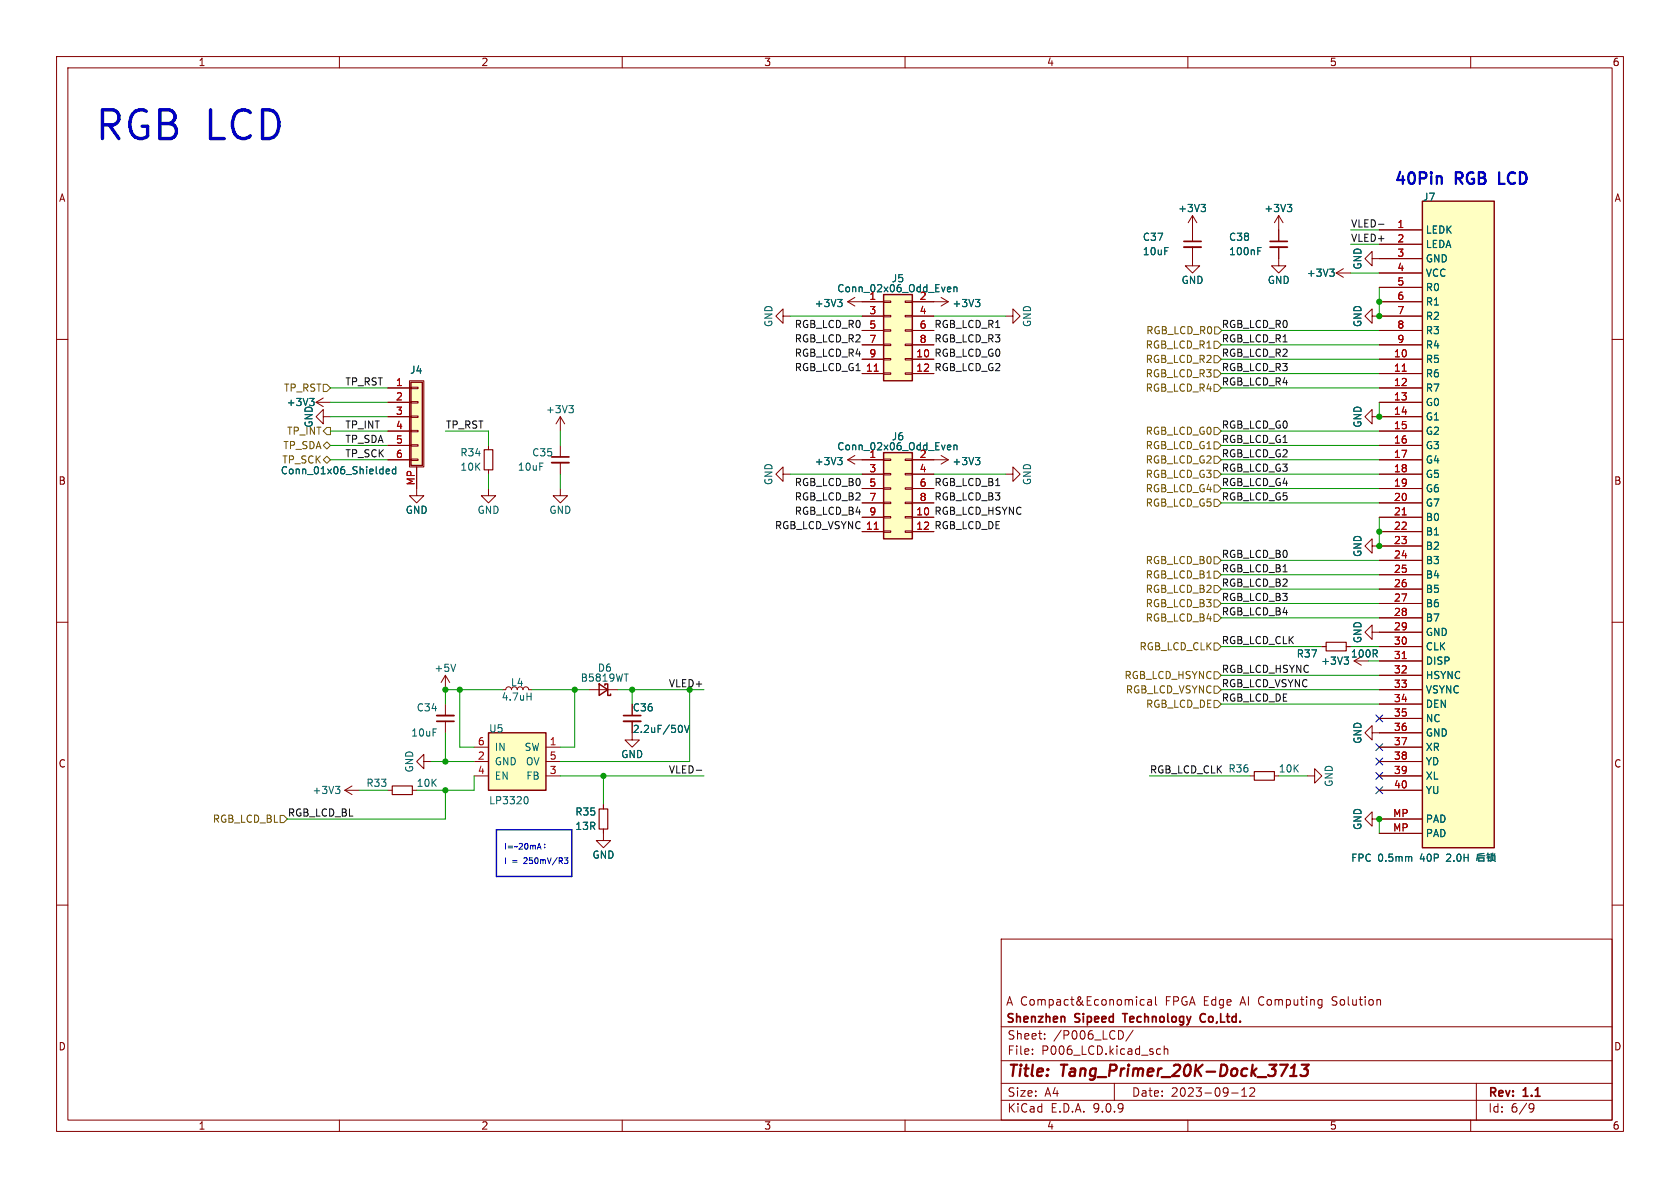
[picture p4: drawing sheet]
<svg xmlns="http://www.w3.org/2000/svg" width="297mm" height="210mm" viewBox="0 0 297 210" stroke-linecap="round" stroke-linejoin="round" font-family="sans-serif">
<g fill="none" stroke="#840000" stroke-width=".18">
<path d="M10 10h277v190h-277zM12 12h273v186h-273zM60 10v2M110 10v2M160 10v2M210 10v2M260 10v2M10 60h2M285 60h2M73.7 86.4v1.2h1.2l-1.2 1.3-1.3-1.3h1.3M10 110h2M285 110h2"/>
<path d="M10 160h2M177 166h108v32h-108zM202.3 176.8l-.4-.1-.3 .3v.4l.1 .2h.6M202.9 176.8h.6l.1 .9M203.6 177.1h-.5a.29 .29 0 0 0-.3 .3 .29 .29 0 0 0 .3 .3l.5-.1M204.3 176.2v1.3l.2 .2M233.6 176.7l.1 .1M233.7 176.7v1.2l-.1 .2M233.7 177.6l-.1 .1M285 160h2M60 198v2M110 198v2"/>
<path d="M160 198v2M177 194.5h108M177 191.5h108M177 187.5h108M177 181.5h108M182.5 186.3v.1M182.5 185.5v.1M184.7 183.6v.1M184.7 182.8v.1M197 191.5v3M198.3 182.3l.3 .5-.1 .5-.2 .3M200.3 182.1l-1.3 2"/>
<path d="M204.7 185.4l.5 .1M205.2 186.3l-.5 .1M205.8 185.5l.2-.1 .4 .1 .1 .9M205.8 184.9v1.5M210 198v2M217.7 193.2h1.2M219.5 193.8h.9M219.5 192.7l.5-.4v1.5M221.7 192.4v.5l-.8 .9h.9M260 198v2M261 191.5v6.5M270.6 195.1l.5 .1a.99 .99 0 0 1-.4 1.4h-.2"/>
<path d="M271.2 195.7l-.3 .3h-.3"/>
</g>
<path d="M228.1 190.2h1.1M228.2 188.8l.7-.6-.3 2M230.1 188.2h1.3l-.8 .8h.3l.2 .2 .1 .6-.2 .2-.3 .2h-.5l-.3-.2" fill="none" stroke="#840000" stroke-width=".4"/>
<path d="M188.2 179.8v.9M198.4 179.2h.9M213 179.3a.74 .74 0 0 0-.9 .5 .74 .74 0 0 0 .6 .9l.3-.1" fill="none" stroke="#840000" stroke-width=".3"/>
<path d="M86.4 129.5h10.1v10.2h-10.1z" fill="#ffffc2"/>
<path d="M86.4 129.5h10.1v10.2h-10.1z" fill="none" stroke="#840000" stroke-width=".25"/>
<path d="M55.9 71.1l1.2 .8M55.9 71.1h2.5M57.1 73.7v-1.3l-1.2 1.3 1.2 1.2v-1.2h1.3M57.1 70.4l-1.2 .7M83.8 132.1h2.6M83.8 134.6h2.6M83.8 137.2h2.6M96.5 132.1h2.6M96.5 134.6h2.6M96.5 137.2h2.6" fill="none" stroke="#840000" stroke-width=".18"/>
<path d="M54.7 70.4h.8l-.4 .5M55.3 70.9l.2 .3v.3M92.9 140.8a.68 .68 0 0 1 .5 .7 .68 .68 0 0 1-.5 .6" fill="none" stroke="#006464" stroke-width=".18"/>
<path d="M72.6 67.6h2.1v14.7h-2.1z" fill="#ffffc2"/>
<g fill="none" stroke="#840000" stroke-width=".18">
<path d="M68.6 68.6h4M68.6 71.1h4M68.6 73.7h4M68.6 76.2h4M68.6 78.7h4M72.4 67.3h2.5v15.3h-2.5zM72.6 68.5h1.3v.2h-1.3zM72.6 71h1.3v.2h-1.3zM72.6 73.5h1.3v.3h-1.3zM72.6 76.1h1.3v.2h-1.3zM72.6 78.6h1.3v.3h-1.3zM68.6 81.3h4"/>
<path d="M72.6 81.2h1.3v.2h-1.3zM73.7 82.6v3.8M177.8 83.8h1.3v-1.2l1.2 1.2-1.2 1.3v-1.3"/>
</g>
<path d="M72.6 67.6h2.1v14.7h-2.1z" fill="none" stroke="#840000" stroke-width=".25"/>
<path d="M68.3 83.3l.6-.1-.1-.2-.4-.1-.1 .2v.6h.5M70 83l-.4-.1-.2 .3 .1 .5h.5M70 82.5v1.3" fill="none" stroke="#006464" stroke-width=".18"/>
<path d="M156.2 80h5.1v15.3h-5.1z" fill="#ffffc2"/>
<path d="M156.2 80h5.1v15.3h-5.1z" fill="none" stroke="#840000" stroke-width=".25"/>
<g fill="none" stroke="#840000" stroke-width=".18">
<path d="M177.8 55.9h1.3v-1.3l1.2 1.3-1.2 1.3v-1.3M86.4 78.7v.8M86.4 86.4v1.2h1.2l-1.2 1.3-1.3-1.3h1.3M86.4 83.1v.7M152.4 81.3h3.8M152.4 83.8h3.8M152.4 86.4h3.8M152.4 88.9h3.8M152.4 91.4h3.8M152.4 94h3.8M156.2 81.2h1.3v.2h-1.3zM156.2 83.7h1.3v.2h-1.3z"/>
<path d="M156.2 86.2h1.3v.3h-1.3zM156.2 88.8h1.3v.2h-1.3zM156.2 91.3h1.3v.3h-1.3zM156.2 93.9h1.3v.2h-1.3zM160 81.2h1.3v.2h-1.3zM160 83.7h1.3v.2h-1.3zM160 86.2h1.3v.3h-1.3zM160 88.8h1.3v.2h-1.3zM160 91.3h1.3v.3h-1.3zM160 93.9h1.3v.2h-1.3zM161.3 81.3h6.3M161.3 83.8h3.8"/>
<path d="M161.3 86.4h3.8M161.3 88.9h3.8M161.3 91.4h3.8M161.3 94h3.8M166.4 80.5l1.2 .8M167.6 81.3l-1.2 .7M242.6 129.5v-1.2l-1.3 1.2 1.3 1.3v-1.3h1.2M106.7 142.2v.8M106.7 146.6v.7"/>
</g>
<path d="M154.5 93.6h.8" fill="none" stroke="#a90000" stroke-width=".18"/>
<path d="M167.7 78.7h.3l.1 .3-.6 .1M168 79.5h-.3M168.6 78.8l.2-.1h.3l.1 .8M168.6 78.7v.8M172.4 80.9h.8l-.4 .5M173 81.4l.2 .2v.3l-.2 .2" fill="none" stroke="#006464" stroke-width=".18"/>
<path d="M85.6 79.5h1.5v3.6h-1.5zM105.9 143h1.5v3.6h-1.5z" fill="none" stroke="#840000" stroke-width=".2"/>
<path d="M156.2 52.1h5.1v15.2h-5.1z" fill="#ffffc2"/>
<path d="M156.2 52.1h5.1v15.2h-5.1z" fill="none" stroke="#840000" stroke-width=".25"/>
<g fill="none" stroke="#840000" stroke-width=".18">
<path d="M226.1 38.1v4.6M226.1 38.1l-.8 1.3M226.1 38.1l.7 1.3M152.4 53.3h3.8M152.4 55.9h3.8M152.4 58.4h3.8M156.2 53.2h1.3v.3h-1.3zM156.2 55.8h1.3v.2h-1.3zM156.2 58.3h1.3v.2h-1.3zM160 53.2h1.3v.3h-1.3zM160 55.8h1.3v.2h-1.3zM160 58.3h1.3v.2h-1.3z"/>
<path d="M161.3 53.3h6.3M161.3 55.9h3.8M161.3 58.4h3.8M166.4 52.6l1.2 .7M167.6 53.3l-1.2 .8M226.1 43.7v3.3h1.2l-1.2 1.3-1.3-1.3h1.3M236.2 48.3l1.3 .7M236.2 48.3h2.6M237.5 47.5l-1.3 .8M242.6 55.9v-1.3l-1.3 1.3 1.3 1.3v-1.3h1.2M242.6 45.7v-1.2l-1.3 1.2 1.3 1.3v-1.3h1.2M99.1 78.7v2.1"/>
<path d="M152.4 61h3.8M152.4 63.5h3.8M152.4 66h3.8M156.2 60.8h1.3v.3h-1.3zM156.2 63.4h1.3v.2h-1.3zM156.2 65.9h1.3v.3h-1.3zM160 60.8h1.3v.3h-1.3zM160 63.4h1.3v.2h-1.3zM160 65.9h1.3v.3h-1.3zM161.3 61h3.8M161.3 63.5h3.8M161.3 66h3.8"/>
<path d="M242.6 73.7v-1.3l-1.3 1.3 1.3 1.2v-1.2h1.2M99.1 81.8v2M61 139.7h2.5M61 139.7l1.2 .8M62.2 138.9l-1.2 .8M68.6 139.7h.7M72.9 139.7h.8M78.7 124.5v2M78.7 127.5v2M111.8 127.5v3.3h1.2l-1.2 1.3-1.3-1.3h1.3M106.7 147.3v1.3h1.2l-1.2 1.3-1.3-1.3h1.3M242.6 144.8v-1.3l-1.3 1.3 1.3 1.3v-1.3h1.2"/>
</g>
<path d="M154.5 65.6h.8" fill="none" stroke="#a90000" stroke-width=".18"/>
<g fill="none" stroke="#006464" stroke-width=".18">
<path d="M227.6 36.1h.8l-.5 .5M228.1 36.6l.3 .3v.3l-.3 .2M167.7 50.7l.3 .1 .1 .2-.6 .2M168 51.5l-.3 .1M168.6 50.9l.2-.2 .3 .1 .1 .8M168.6 50.7v.9M172.4 52.9h.8l-.4 .5M173 53.4l.2 .3v.3l-.2 .2M222.4 44.4h.4M222.4 43.8h.6M235.1 47.6h.8l-.5 .5M235.6 48.1l.3 .2v.3l-.3 .2"/>
<path d="M59.3 139h.8l-.4 .5M59.8 139.5l.3 .2v.3l-.3 .3M120.5 128.3l.1 .4-.1 .7M121 128.2l.4 1.3 .4-1.3"/>
</g>
<path d="M224.5 42.7h3.1M97.5 80.8h3.1M77.2 127.5h3.1M110.2 126.5h3.1" fill="none" stroke="#840000" stroke-width=".3"/>
<path d="M224.5 43.7h3.1M97.5 81.8h3.1M77.2 126.5h3.1M110.2 127.5h3.1" fill="none" stroke="#840000" stroke-width=".33"/>
<path d="M69.3 138.9h3.6v1.6h-3.6z" fill="none" stroke="#840000" stroke-width=".2"/>
<path d="M251.5 35.6h12.7v114.3h-12.7z" fill="#ffffc2"/>
<path d="M251.5 35.6h12.7v114.3h-12.7zM105.9 120.9l1.5 1-1.5 1zM106.9 121.2v-.3h.5v2h.5v-.2" fill="none" stroke="#840000" stroke-width=".25"/>
<g fill="none" stroke="#840000" stroke-width=".18">
<path d="M210.8 38.1v4.6M210.8 38.1l-.7 1.3M210.8 38.1l.8 1.3M138.4 55.9v-1.3l-1.2 1.3 1.2 1.3v-1.3h1.3M149.9 53.3h6.3M149.9 53.3l1.2 .8M151.1 52.6l-1.2 .7M152.4 55.9h3.8M152.4 58.4h3.8M161.3 53.3h3.8M161.3 55.9h3.8M161.3 58.4h3.8"/>
<path d="M210.8 43.7v3.3h1.3l-1.3 1.3-1.3-1.3h1.3M226.1 40.6v2.1M226.1 43.7v2M243.8 40.6h7.7M243.8 43.2h7.7M243.8 45.7h7.7M243.8 48.3h7.7M243.8 50.8h7.7M243.8 53.3h7.7M243.8 55.9h7.7M243.8 58.4h7.7M68.6 68.6h4"/>
<path d="M68.6 71.1h4M68.6 73.7h4M68.6 76.2h4M68.6 78.7h4M99.1 73.7l-.8 1.2M99.1 73.7l.7 1.2M99.1 73.7v2.5M152.4 61h3.8M152.4 63.5h3.8M152.4 66h3.8M161.3 61h3.8M161.3 63.5h3.8"/>
<path d="M161.3 66h3.8M243.8 61h7.7M243.8 63.5h7.7M243.8 66h7.7M243.8 68.6h7.7M243.8 71.1h7.7M243.8 73.7h7.7M243.8 76.2h7.7M243.8 78.7h7.7M68.6 81.3h4M73.7 82.6v3.8M99.1 86.4v1.2h1.2l-1.2 1.3-1.3-1.3h1.3"/>
<path d="M138.4 83.8v-1.2l-1.2 1.2 1.2 1.3v-1.3h1.3M149.9 81.3h6.3M149.9 81.3l1.2 .7M151.1 80.5l-1.2 .8M152.4 83.8h3.8M152.4 86.4h3.8M152.4 88.9h3.8M152.4 91.4h3.8M152.4 94h3.8M161.3 81.3h3.8M161.3 83.8h3.8M161.3 86.4h3.8"/>
<path d="M161.3 88.9h3.8M161.3 91.4h3.8M161.3 94h3.8M242.6 96.5v-1.2l-1.3 1.2 1.3 1.3v-1.3h8.9M243.8 81.3h7.7M243.8 83.8h7.7M243.8 86.4h7.7M243.8 88.9h7.7M243.8 91.4h7.7M243.8 94h7.7M243.8 99.1h7.7M78.7 119.4l-.7 1.3"/>
<path d="M78.7 119.4l.8 1.3M78.7 119.4v2.5M233.7 114.3h.7M238 114.3h.8M239.4 116.8l1.3 .8M242.6 111.8v-1.3l-1.3 1.3 1.3 1.2v-1.2h8.9M243.8 101.6h7.7M243.8 104.1h7.7M243.8 106.7h7.7M243.8 109.2h7.7M243.8 114.3h7.7M243.8 116.8h7.7"/>
<path d="M243.8 119.4h7.7M74.9 134.6v-1.2l-1.2 1.2 1.2 1.3v-1.3h1.3M88.9 121.9h.5l.2-.3 .3-.2 .4 .2 .1 .3M92.5 121.9l.1-.3 .4-.2 .3 .2 .2 .3h.5M104.1 121.9h5.1M111.8 127.5v2M221 137.2h.7M225.3 137.2h.8M231.1 137.2h1.3v-1.3l1.3 1.3-1.3 1.2v-1.2M243.8 121.9h7.7M243.8 124.5h7.7M243.8 127h7.7"/>
<path d="M243.8 129.5h7.7M243.8 132.1h7.7M243.8 134.6h7.7M243.8 137.2h7.7M243.8 139.7h7.7M106.7 142.2v.8M106.7 146.6v.7M243.8 144.8h7.7M243.8 147.3h7.7"/>
</g>
<path d="M154.5 65.6h.8M247.9 65.6h.7M154.5 93.6h.8M247.9 91h.7M247.9 116.4h.7" fill="none" stroke="#a90000" stroke-width=".18"/>
<g fill="none" stroke="#006464" stroke-width=".18">
<path d="M212.3 36.1h.8l-.4 .5M212.9 36.6l.2 .3v.3l-.2 .2M227.6 36.1h.8l-.5 .5M228.1 36.6l.3 .3v.3l-.3 .2M148.1 52.9h.8l-.5 .5M148.6 53.4l.3 .3v.3l-.3 .2M167.7 50.7l.3 .1 .1 .2-.6 .2M168 51.5l-.3 .1M168.6 50.7v.9M168.6 50.9l.2-.2 .3 .1 .1 .8M172.4 52.9h.8l-.4 .5M173 53.4l.2 .3v.3l-.2 .2"/>
<path d="M222.4 44.4h.4M222.4 43.8h.6M235.1 47.6h.8l-.5 .5M235.6 48.1l.3 .2v.3l-.3 .2M54.7 70.4h.8l-.4 .5M55.3 70.9l.2 .3v.3M100.6 71.7h.8l-.5 .5M101.1 72.2l.3 .2v.3l-.3 .3M167.7 78.7h.3l.1 .3-.6 .1M168 79.5h-.3M168.6 78.8l.2-.1h.3l.1 .8M168.6 78.7v.8"/>
<path d="M68.3 83.3l.6-.1-.1-.2-.4-.1-.1 .2v.6h.5M70 83l-.4-.1-.2 .3 .1 .5h.5M70 82.5v1.3M148.1 80.9h.8l-.5 .5M148.6 81.4l.3 .2v.3l-.3 .2M172.4 80.9h.8l-.4 .5M173 81.4l.2 .2v.3l-.2 .2M80.6 117.4l-.5 1.3M110.4 119.1h.7M237.6 116.1h.8l-.4 .5M238.2 116.6l.1 .2M238.4 116.9v.3l-.2 .2"/>
<path d="M93.2 123.1h.7M93.9 122.5v1.3M120.5 128.3l.1 .4-.1 .7M121 128.2l.4 1.3 .4-1.3M249.4 151.4l.2 .2v.7M261.2 151.3h1.3M261.4 152.3v-.6h.9v.6M261.4 152.2h.9M262.3 150.9l-1.1 .1-.1 1.1M262.9 151.7h.5M262.9 151.3h.5M262.9 151h.5"/>
<path d="M263.1 150.8l-.2 .4M263.1 151.3v.9M263.4 152.1l-.3 .1M263.6 152v-.7h.7v.7M263.6 150.9l.1 .3M263.9 150.8v.5M263.9 151.5v.5l-.5 .3M264 152.1l.4 .2M264.3 150.9l-.1 .3"/>
</g>
<path d="M209.3 42.7h3" fill="none" stroke="#840000" stroke-width=".3"/>
<path d="M209.3 43.7h3" fill="none" stroke="#840000" stroke-width=".33"/>
<path d="M234.4 113.5h3.6v1.6h-3.6zM221.7 136.4h3.6v1.5h-3.6z" fill="none" stroke="#840000" stroke-width=".2"/>
<g fill="none" stroke="#725600" stroke-width=".18">
<path d="M214.7 57.8h.7l.6 .6-.6 .7h-.7zM57.1 67.9h.7l.6 .7-.6 .6h-.7zM57.1 78.7l.7-.6 .6 .6-.6 .7zM57.8 75.6h.6v1.2h-.6l-.7-.6zM214.6 62.9h.7l.6 .6-.6 .6h-.7zM214.6 60.3h.7l.6 .7-.6 .6h-.7zM214.6 78.1h.7l.6 .6-.6 .7h-.7zM214.6 75.6h.7l.6 .6-.6 .6h-.7zM214.6 67.9h.7l.6 .7-.6 .6h-.7zM214.6 65.4h.7l.6 .6-.6 .7h-.7zM57.1 81.3l.7-.7 .6 .7-.6 .6zM214.6 83.2h.7l.6 .6-.6 .7h-.7z"/>
<path d="M214.6 80.6h.7l.6 .7-.6 .6h-.7zM214.6 85.7h.7l.6 .7-.6 .6h-.7zM214.6 88.3h.7l.6 .6-.6 .6h-.7zM214.6 98.4h.7l.6 .7-.6 .6h-.7zM214.6 103.5h.7l.6 .6-.6 .7h-.7zM214.6 108.6h.7l.6 .6-.6 .7h-.7zM214.6 113.7h.7l.6 .6-.6 .6h-.7zM214.6 106h.7l.6 .7-.6 .6h-.7zM214.6 101h.7l.6 .6-.6 .6h-.7zM214.6 118.7h.7l.6 .7-.6 .6h-.7zM214.6 123.8h.7l.6 .7-.6 .6h-.7zM214.6 121.3h.7l.6 .6-.6 .7h-.7z"/>
<path d="M49.5 144.1h.7l.6 .7-.6 .6h-.7z"/>
</g>
<path d="M243.7 39.6h1M123.1 136.2h1" fill="none" stroke="#0f0f0f" stroke-width=".18"/>
<path d="M87.8 146.7h13.3v8.2h-13.3z" fill="none" stroke="#0000c2" stroke-width=".25"/>
<g fill="none" stroke="#009600" stroke-width=".18">
<path d="M139.7 55.9h12.7M165.1 55.9h12.7M215.9 58.4h27.9M238.8 48.3h5M238.8 40.6h5M238.8 43.2h5M243.8 50.8v5.1M58.4 76.2h10.2M58.4 73.7h10.2M58.4 78.7h10.2M58.4 68.6h10.2M58.4 71.1h10.2"/>
<path d="M78.7 76.2h7.7v2.5M99.1 76.2v2.5M215.9 76.2h27.9M215.9 78.7h27.9M215.9 68.6h27.9M215.9 61h27.9M215.9 66h27.9M215.9 63.5h27.9M243.8 71.1v2.6M58.4 81.3h10.2M86.4 83.8v2.6M99.1 83.8v2.6"/>
<path d="M139.7 83.8h12.7M165.1 83.8h12.7M215.9 99.1h27.9M215.9 83.8h27.9M215.9 88.9h27.9M215.9 86.4h27.9M215.9 81.3h27.9M243.8 91.4v5.1M215.9 101.6h27.9M215.9 104.1h27.9M215.9 109.2h27.9M215.9 114.3h17.8"/>
<path d="M215.9 119.4h27.9M215.9 106.7h27.9M238.8 114.3h5M241.9 116.8h1.9M63.5 139.7h5.1M76.2 134.6h7.6M78.7 139.7v5.1h-27.9M78.7 129.5v5.1M81.3 121.9v10.2h2.5M83.8 137.2v2.5h-10.1M88.9 121.9h-10.2v2.6M94 121.9h10.1"/>
<path d="M99.1 137.2h25.4M101.6 121.9v10.2h-2.5M106.7 137.2v5M109.2 121.9h15.3M111.8 121.9v2.6M121.9 121.9v12.7h-22.8M203.2 137.2h17.8M215.9 121.9h27.9M215.9 124.5h27.9M226.1 137.2h5M243.8 144.8v2.5"/>
</g>
<path d="M243.2 131.5l1.2 1.2M243.2 134l1.2 1.2M243.2 139.1l1.2 1.2M243.2 136.6l1.2 1.2M243.2 126.4l1.2 1.2M244.4 131.5l-1.2 1.2M244.4 134l-1.2 1.2M244.4 139.1l-1.2 1.2M244.4 136.6l-1.2 1.2M244.4 126.4l-1.2 1.2" fill="none" stroke="#000084" stroke-width=".18"/>
<g fill="none" stroke="#0000c2" stroke-width=".18">
<path d="M89.4 149.1v1M89.9 149.6h.7M89.9 149.9h.7M91.4 149.6l-.4 .1M91.8 149.2l.4-.1 .2 .3-.7 .7h.7M92.9 149.2l.1-.1a.54 .54 0 0 1 .3 .5 .54 .54 0 0 1-.3 .5l-.2-.4zM93.8 149.5l.3-.1 .1 .2M93.8 149.4v.7M94.2 149.6l.2-.2 .2 .1v.6M94.2 149.6v.5M95 150.1l.3-1 .4 1M95.1 149.8h.5"/>
<path d="M96.3 149.8v.1M96.3 149.2v.1M99.8 151.6h.6l-.3 .4 .3 .1v.4l-.2 .2h-.3"/>
</g>
<path d="M254.6 31.1l.3 .3v1.1M265 30.5v2h1" fill="none" stroke="#0000c2" stroke-width=".41"/>
<g fill="#009600" stroke="#009600" stroke-width=".18">
<circle cx="243.8" cy="144.8" r=".46"/>
<circle cx="78.7" cy="134.6" r=".46"/>
<circle cx="81.3" cy="121.9" r=".46"/>
<circle cx="78.7" cy="121.9" r=".46"/>
<circle cx="78.7" cy="139.7" r=".46"/>
<circle cx="106.7" cy="137.2" r=".46"/>
<circle cx="243.8" cy="55.9" r=".46"/>
<circle cx="243.8" cy="53.3" r=".46"/>
<circle cx="243.8" cy="73.7" r=".46"/>
<circle cx="243.8" cy="94" r=".46"/>
<circle cx="243.8" cy="96.5" r=".46"/>
<circle cx="111.8" cy="121.9" r=".46"/>
<circle cx="121.9" cy="121.9" r=".46"/>
<circle cx="101.6" cy="121.9" r=".46"/>
</g>
<text font-size="7.1" fill="#0000c2" x="16.5" y="25.2">RGB LCD</text>
<g font-size="2.8" fill="#0000c2">
<text x="246.4" y="32.8">40Pin</text>
<text x="257.4" y="32.8">RGB</text>
<text x="265.9" y="32.8">LCD</text>
</g>
<g font-size="2.8" fill="#840000">
<text x="178" y="190.9">Title:</text>
<text x="187.7" y="190.9">Tang_Primer_20K-Dock_3713</text>
</g>
<g font-size="2.1" fill="#840000">
<text x="177.8" y="178">A Compact&amp;Economical</text>
<text x="206.1" y="178">FPGA Edge</text>
<text x="219.6" y="178">AI Computing</text>
<text x="236.1" y="178">Solution</text>
<text x="177.8" y="181.2">Shenzhen</text>
<text x="178" y="184">Sheet:</text>
<text x="186.2" y="184">/P006_LCD/</text>
<text x="190.1" y="181.2">Sipeed</text>
<text x="199.3" y="181.2">Technology</text>
<text x="213.5" y="181.2">Co,Ltd.</text>
<text x="178" y="186.7">File:</text>
<text x="184.1" y="186.7">P006_LCD.kicad_sch</text>
<text x="178" y="196.9">KiCad</text>
<text x="178" y="194.1">Size:</text>
<text x="184.7" y="194.1">A4</text>
<text x="185.7" y="196.9">E.D.A.</text>
<text x="193.3" y="196.9">9.0.9</text>
<text x="200" y="194.1">Date:</text>
<text x="207" y="194.1">2023-09-12</text>
<text x="263" y="194.3">Rev:</text>
<text x="263" y="196.9">Id:</text>
<text x="267.1" y="196.9">6/9</text>
<text x="269.4" y="194.3">1.1</text>
</g>
<g font-size="1.8" fill="#840000">
<text x="35" y="11.9">1</text>
<text x="85" y="11.9">2</text>
<text x="135" y="11.9">3</text>
<text x="185" y="11.9">4</text>
<text x="235" y="11.9">5</text>
<text x="285" y="11.9">6</text>
<text x="10.3" y="35.9">A</text>
<text x="285.3" y="35.9">A</text>
<text x="10.3" y="85.9">B</text>
<text x="285.3" y="85.9">B</text>
<text x="111.8" y="126">C36</text>
<text x="10.3" y="135.9">C</text>
<text x="285.3" y="135.9">C</text>
<text x="10.3" y="185.9">D</text>
<text x="285.3" y="185.9">D</text>
<text x="35" y="199.9">1</text>
<text x="85" y="199.9">2</text>
<text x="135" y="199.9">3</text>
<text x="185" y="199.9">4</text>
<text x="235" y="199.9">5</text>
<text x="285" y="199.9">6</text>
</g>
<g font-size="1.8" fill="#006464">
<text x="251.5" y="35.7">J7</text>
<text x="208.2" y="37.7">+3V3</text>
<text x="223.4" y="37.7">+3V3</text>
<text x="252" y="41.5">LEDK</text>
<text x="201.9" y="42.8">C37</text>
<text x="201.9" y="45.3">10uF</text>
<text x="217.2" y="45.3">100nF</text>
<text x="217.2" y="42.8">C38</text>
<text x="240.9" y="47.8" transform="rotate(-90 240.9 47.8)">GND</text>
<text x="252" y="44">LEDA</text>
<text x="252" y="46.6">GND</text>
<text x="147.9" y="51.9">Conn_02x06_Odd_Even</text>
<text x="157.6" y="50.1">J5</text>
<text x="208.8" y="50.4">GND</text>
<text x="224" y="50.4">GND</text>
<text x="230.9" y="49.1">+3V3</text>
<text x="252" y="49.1">VCC</text>
<text x="252" y="51.7">R0</text>
<text x="136.8" y="57.9" transform="rotate(-90 136.8 57.9)">GND</text>
<text x="143.9" y="54.5">+3V3</text>
<text x="168.3" y="54.5">+3V3</text>
<text x="182.5" y="57.9" transform="rotate(-90 182.5 57.9)">GND</text>
<text x="240.9" y="57.9" transform="rotate(-90 240.9 57.9)">GND</text>
<text x="252" y="54.2">R1</text>
<text x="252" y="56.7">R2</text>
<text x="252" y="59.3">R3</text>
<text x="252" y="61.8">R4</text>
<text x="252" y="64.4">R5</text>
<text x="50.6" y="72">+3V3</text>
<text x="72.4" y="66.3">J4</text>
<text x="252" y="66.9">R6</text>
<text x="252" y="69.4">R7</text>
<text x="252" y="72">G0</text>
<text x="55.5" y="75.7" transform="rotate(-90 55.5 75.7)">GND</text>
<text x="96.4" y="73.3">+3V3</text>
<text x="240.9" y="75.7" transform="rotate(-90 240.9 75.7)">GND</text>
<text x="252" y="74.5">G1</text>
<text x="252" y="77.1">G2</text>
<text x="49.8" y="82.1">TP_SCK</text>
<text x="81.3" y="80.9">R34</text>
<text x="81.3" y="83.4">10K</text>
<text x="91.4" y="83.4">10uF</text>
<text x="94" y="80.9">C35</text>
<text x="143.9" y="82.4">+3V3</text>
<text x="147.9" y="79.8">Conn_02x06_Odd_Even</text>
<text x="157.6" y="78">J6</text>
<text x="168.3" y="82.4">+3V3</text>
<text x="252" y="79.6">G3</text>
<text x="252" y="82.1">G4</text>
<text x="49.5" y="84">Conn_01x06_Shielded</text>
<text x="136.8" y="85.9" transform="rotate(-90 136.8 85.9)">GND</text>
<text x="182.5" y="85.9" transform="rotate(-90 182.5 85.9)">GND</text>
<text x="252" y="84.7">G5</text>
<text x="252" y="87.2">G6</text>
<text x="252" y="89.8">G7</text>
<text x="71.6" y="91">GND</text>
<text x="84.3" y="91">GND</text>
<text x="97" y="91">GND</text>
<text x="252" y="92.3">B0</text>
<text x="252" y="94.8">B1</text>
<text x="240.9" y="98.6" transform="rotate(-90 240.9 98.6)">GND</text>
<text x="252" y="97.4">B2</text>
<text x="252" y="99.9">B3</text>
<text x="252" y="102.5">B4</text>
<text x="252" y="105">B5</text>
<text x="252" y="107.5">B6</text>
<text x="240.9" y="113.8" transform="rotate(-90 240.9 113.8)">GND</text>
<text x="252" y="110.1">B7</text>
<text x="252" y="112.6">GND</text>
<text x="76.7" y="119">+5V</text>
<text x="105.6" y="118.9">D6</text>
<text x="229.1" y="116.4">R37</text>
<text x="233.5" y="117.7">+3V3</text>
<text x="238.7" y="116.4">100R</text>
<text x="252" y="115.2">CLK</text>
<text x="252" y="117.7">DISP</text>
<text x="73.6" y="126">C34</text>
<text x="88.6" y="124.1">4.7uH</text>
<text x="90.2" y="121.5">L4</text>
<text x="102.6" y="120.7">B5819WT</text>
<text x="252" y="120.2">HSYNC</text>
<text x="252" y="122.8">VSYNC</text>
<text x="252" y="125.3">DEN</text>
<text x="72.6" y="130.4">10uF</text>
<text x="86.4" y="129.7">U5</text>
<text x="111.8" y="129.8">2.2uF/50V</text>
<text x="240.9" y="131.6" transform="rotate(-90 240.9 131.6)">GND</text>
<text x="252" y="127.9">NC</text>
<text x="252" y="130.4">GND</text>
<text x="73.3" y="136.7" transform="rotate(-90 73.3 136.7)">GND</text>
<text x="87.4" y="132.9">IN</text>
<text x="87.4" y="135.5">GND</text>
<text x="92.6" y="132.9">SW</text>
<text x="92.9" y="135.5">OV</text>
<text x="109.7" y="134.2">GND</text>
<text x="226" y="136.8">10K</text>
<text x="252" y="132.9">XR</text>
<text x="252" y="135.5">YD</text>
<text x="55.1" y="140.6">+3V3</text>
<text x="64.7" y="139.3">R33</text>
<text x="73.6" y="139.3">10K</text>
<text x="86.4" y="142.4">LP3320</text>
<text x="87.4" y="138">EN</text>
<text x="92.9" y="138">FB</text>
<text x="235.8" y="139.2" transform="rotate(-90 235.8 139.2)">GND</text>
<text x="252" y="138">XL</text>
<text x="252" y="140.6">YU</text>
<text x="101.6" y="144.4">R35</text>
<text x="101.6" y="146.9">13R</text>
<text x="240.9" y="146.8" transform="rotate(-90 240.9 146.8)">GND</text>
<text x="252" y="145.6">PAD</text>
<text x="252" y="148.2">PAD</text>
<text x="104.6" y="152">GND</text>
<text x="238.8" y="152.5">FPC</text>
<text x="243.6" y="152.5">0.5mm</text>
<text x="251.2" y="152.5">40P</text>
<text x="256" y="152.5">2.0H</text>
</g>
<g font-size="1.8" fill="#0f0f0f">
<text x="238.8" y="40.3">VLED-</text>
<text x="238.8" y="42.8">VLED+</text>
<text x="140.4" y="58.1">RGB_LCD_R0</text>
<text x="165.1" y="58.1">RGB_LCD_R1</text>
<text x="215.9" y="58.1">RGB_LCD_R0</text>
<text x="140.4" y="63.2">RGB_LCD_R4</text>
<text x="140.4" y="60.6">RGB_LCD_R2</text>
<text x="140.4" y="65.7">RGB_LCD_G1</text>
<text x="165.1" y="60.6">RGB_LCD_R3</text>
<text x="165.1" y="63.2">RGB_LCD_G0</text>
<text x="165.1" y="65.7">RGB_LCD_G2</text>
<text x="215.9" y="65.7">RGB_LCD_R3</text>
<text x="215.9" y="63.2">RGB_LCD_R2</text>
<text x="215.9" y="60.6">RGB_LCD_R1</text>
<text x="61" y="68.2">TP_RST</text>
<text x="215.9" y="68.2">RGB_LCD_R4</text>
<text x="61" y="75.9">TP_INT</text>
<text x="78.7" y="75.9">TP_RST</text>
<text x="215.9" y="75.9">RGB_LCD_G0</text>
<text x="61" y="80.9">TP_SCK</text>
<text x="61" y="78.4">TP_SDA</text>
<text x="215.9" y="78.4">RGB_LCD_G1</text>
<text x="215.9" y="83.5">RGB_LCD_G3</text>
<text x="215.9" y="80.9">RGB_LCD_G2</text>
<text x="140.4" y="86">RGB_LCD_B0</text>
<text x="140.4" y="88.6">RGB_LCD_B2</text>
<text x="165.1" y="88.6">RGB_LCD_B3</text>
<text x="165.1" y="86">RGB_LCD_B1</text>
<text x="215.9" y="88.6">RGB_LCD_G5</text>
<text x="215.9" y="86">RGB_LCD_G4</text>
<text x="136.9" y="93.6">RGB_LCD_VSYNC 11</text>
<text x="140.4" y="91.1">RGB_LCD_B4</text>
<text x="165.1" y="91.1">RGB_LCD_HSYNC</text>
<text x="165.1" y="93.6">RGB_LCD_DE</text>
<text x="215.9" y="98.7">RGB_LCD_B0</text>
<text x="215.9" y="101.3">RGB_LCD_B1</text>
<text x="215.9" y="106.3">RGB_LCD_B3</text>
<text x="215.9" y="103.8">RGB_LCD_B2</text>
<text x="215.9" y="108.9">RGB_LCD_B4</text>
<text x="215.9" y="114">RGB_LCD_CLK</text>
<text x="215.9" y="119">RGB_LCD_HSYNC</text>
<text x="118.1" y="121.6">VLED+</text>
<text x="215.9" y="121.6">RGB_LCD_VSYNC</text>
<text x="215.9" y="124.1">RGB_LCD_DE</text>
<text x="118.1" y="136.8">VLED-</text>
<text x="203.2" y="136.8">RGB_LCD_CLK R36</text>
<text x="50.8" y="144.4">RGB_LCD_BL</text>
</g>
<g font-size="1.8" fill="#a90000">
<text x="246.9" y="40.4">1</text>
<text x="246.9" y="42.9">2</text>
<text x="246.9" y="45.5">3</text>
<text x="153.6" y="53.1">1</text>
<text x="162.5" y="53.1">2</text>
<text x="246.9" y="48">4</text>
<text x="246.9" y="50.5">5</text>
<text x="246.9" y="53.1">6</text>
<text x="153.6" y="55.6">3</text>
<text x="153.6" y="58.2">5</text>
<text x="162.5" y="55.6">4</text>
<text x="162.5" y="58.2">6</text>
<text x="246.9" y="55.6">7</text>
<text x="246.9" y="58.2">8</text>
<text x="153" y="65.8">11</text>
<text x="153.6" y="60.7">7</text>
<text x="153.6" y="63.2">9</text>
<text x="161.9" y="63.2">10</text>
<text x="161.9" y="65.8">12</text>
<text x="162.5" y="60.7">8</text>
<text x="246.3" y="63.2">10</text>
<text x="246.3" y="65.8">11</text>
<text x="246.9" y="60.7">9</text>
<text x="69.9" y="68.3">1</text>
<text x="69.9" y="70.9">2</text>
<text x="246.3" y="68.3">12</text>
<text x="246.3" y="70.9">13</text>
<text x="69.9" y="73.4">3</text>
<text x="69.9" y="75.9">4</text>
<text x="246.3" y="73.4">14</text>
<text x="246.3" y="75.9">15</text>
<text x="69.9" y="78.5">5</text>
<text x="69.9" y="81">6</text>
<text x="153.6" y="81">1</text>
<text x="153.6" y="83.6">3</text>
<text x="162.5" y="81">2</text>
<text x="162.5" y="83.6">4</text>
<text x="246.3" y="78.5">16</text>
<text x="246.3" y="81">17</text>
<text x="246.3" y="83.6">18</text>
<text x="73.4" y="85.9" transform="rotate(-90 73.4 85.9)">MP</text>
<text x="153.6" y="86.1">5</text>
<text x="153.6" y="88.6">7</text>
<text x="162.5" y="86.1">6</text>
<text x="162.5" y="88.6">8</text>
<text x="246.3" y="86.1">19</text>
<text x="246.3" y="88.6">20</text>
<text x="153" y="93.7">11</text>
<text x="153.6" y="91.2">9</text>
<text x="161.9" y="91.2">10</text>
<text x="161.9" y="93.7">12</text>
<text x="246.3" y="91.2">21</text>
<text x="246.3" y="93.7">22</text>
<text x="246.3" y="96.3">23</text>
<text x="246.3" y="98.8">24</text>
<text x="246.3" y="101.3">25</text>
<text x="246.3" y="103.9">26</text>
<text x="246.3" y="106.4">27</text>
<text x="246.3" y="109">28</text>
<text x="246.3" y="111.5">29</text>
<text x="246.3" y="114">30</text>
<text x="246.3" y="116.6">31</text>
<text x="246.3" y="119.1">32</text>
<text x="246.3" y="121.7">33</text>
<text x="246.3" y="124.2">34</text>
<text x="84.4" y="131.8">6</text>
<text x="97.1" y="131.8">1</text>
<text x="246.3" y="126.7">35</text>
<text x="246.3" y="129.3">36</text>
<text x="246.3" y="131.8">37</text>
<text x="84.4" y="134.4">2</text>
<text x="84.4" y="136.9">4</text>
<text x="97.1" y="134.4">5</text>
<text x="97.1" y="136.9">3</text>
<text x="246.3" y="134.4">38</text>
<text x="246.3" y="136.9">39</text>
<text x="246.3" y="139.4">40</text>
<text x="246.2" y="144.5">MP</text>
<text x="246.2" y="147.1">MP</text>
</g>
<g font-size="1.8" fill="#725600">
<text x="202.5" y="59.3">RGB_LCD_R0</text>
<text x="202.4" y="64.4">RGB_LCD_R2</text>
<text x="202.4" y="61.8">RGB_LCD_R1</text>
<text x="50.1" y="69.4">TP_RST</text>
<text x="202.4" y="69.4">RGB_LCD_R4</text>
<text x="202.4" y="66.9">RGB_LCD_R3</text>
<text x="50.6" y="77.1">TP_INT</text>
<text x="202.4" y="77.1">RGB_LCD_G0</text>
<text x="50" y="79.6">TP_SDA</text>
<text x="202.4" y="82.1">RGB_LCD_G2</text>
<text x="202.4" y="79.6">RGB_LCD_G1</text>
<text x="202.4" y="84.7">RGB_LCD_G3</text>
<text x="202.4" y="87.2">RGB_LCD_G4</text>
<text x="202.4" y="89.8">RGB_LCD_G5</text>
<text x="202.4" y="99.9">RGB_LCD_B0</text>
<text x="202.4" y="105">RGB_LCD_B2</text>
<text x="202.4" y="107.5">RGB_LCD_B3</text>
<text x="202.4" y="102.5">RGB_LCD_B1</text>
<text x="202.4" y="110.1">RGB_LCD_B4</text>
<text x="201.4" y="115.2">RGB_LCD_CLK</text>
<text x="198.7" y="120.2">RGB_LCD_HSYNC</text>
<text x="198.9" y="122.8">RGB_LCD_VSYNC</text>
<text x="202.5" y="125.3">RGB_LCD_DE</text>
<text x="37.5" y="145.6">RGB_LCD_BL</text>
</g>
<g font-size="1.4" fill="#0000c2">
<text x="89" y="152.8">I</text>
<text x="90.5" y="152.8">=</text>
<text x="92.8" y="152.8">250mV/R3</text>
</g>
</svg>
